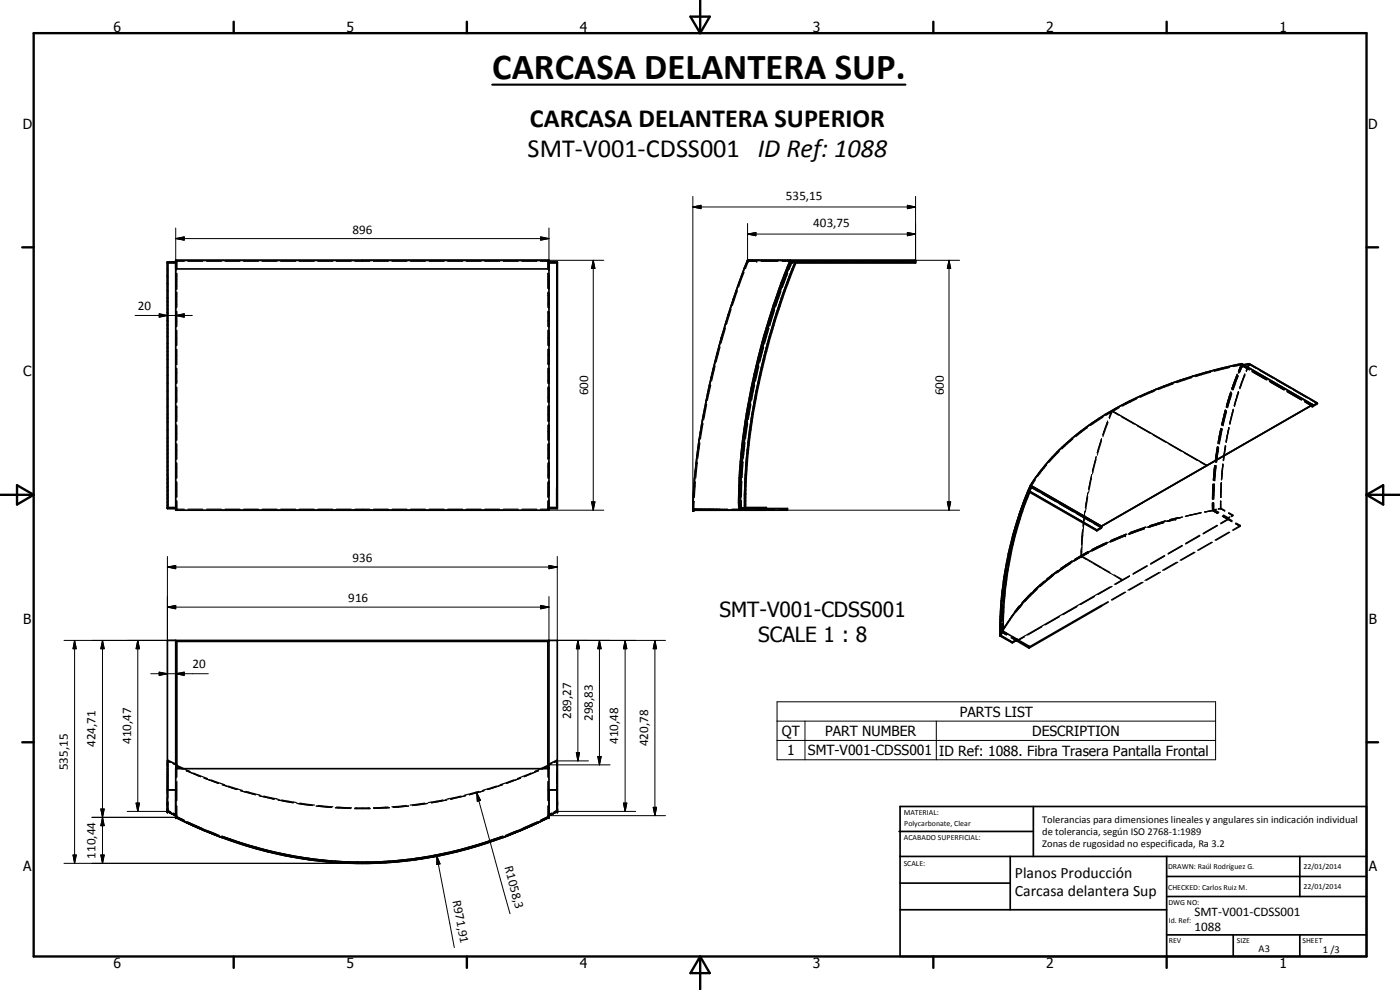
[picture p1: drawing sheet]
<svg xmlns="http://www.w3.org/2000/svg" width="420mm" height="297mm" viewBox="0 0 420 297" stroke-linecap="round" stroke-linejoin="round" font-family="sans-serif">
<g fill="none" stroke="#000" stroke-width=".35">
<path d="M50.2 78.6l.1 .1M50.3 78.8v.1M52.7 78.7l.2-.1v2.4M52.7 78.8v2.4M52.7 78.7h.1M53 78.6h.1M55.3 78.4h-2.2v2.5M56.4 78.4h4.5M62 78.4h4.5M67.6 78.4h4.4M73.1 78.4h4.4M78.7 78.4h4.4"/>
<path d="M84.2 78.4h4.5M89.8 78.4h4.5M95.4 78.4h4.5M101 78.4h4.4M106.5 78.4h4.5M112.1 78.4h4.4M117.7 78.4h4.4M123.2 78.4h4.5M128.8 78.4h4.5M134.4 78.4h4.4M139.9 78.4h4.5M145.5 78.4h4.4"/>
<path d="M151.1 78.4h4.4M156.6 78.4h4.5M162.2 78.4h2.2v2.5M164.4 78.6h.1M164.6 78.7v2.3M164.6 78.7h.1M164.7 78.8v2.4M167.2 78.8v.1M167.2 78.6v.1M227.1 78.4h-2.5l-.9 2.2M228.4 78.4h5.1M234.7 78.4h4.6"/>
<path d="M237.3 78.4l-.9 2.2M237.4 78.6h.2M237.6 78.7h.1M237.7 78.7h.1M237.7 78.7l-.9 2.2M237.7 78.9h.3M237.8 78.7v.1M238.3 78.9h.3M240.4 78.4h4.3M245.8 78.4h4.2M251.1 78.4h4.2M256.4 78.4h4.2"/>
<path d="M261.7 78.4h4.3M267 78.4h4.3M272.4 78.4h2.1v.3M274.5 78.8v.1M52.7 82.3v4.5M52.7 87.9v4.6M52.7 93.6v4.5M52.7 99.2v4.6M52.9 82.1v4.6M52.9 87.8v4.5M52.9 93.5v4.5M52.9 99.2v4.5"/>
<path d="M53.1 82v4.5M53.1 87.7v4.5M53.1 93.4v4.6M53.1 99.1v4.5M164.4 82v4.5M164.4 87.7v4.5M164.4 93.4v4.6M164.4 99.1v4.5M164.6 82.1v4.6M164.6 87.8v4.5M164.6 93.5v4.5M164.6 99.2v4.5"/>
<path d="M164.7 82.3v4.5M164.7 87.9v4.6M164.7 93.6v4.5M164.7 99.2v4.6M217.7 98.4l-1.3 4.6M219.4 92.8l-1.4 4.5M221.3 87.2l-1.5 4.5M223.3 81.7l-1.6 4.4M230.2 98.3l-1.3 4.6M230.8 98.6l-1.3 4.4M232 92.8l-1.4 4.4M232.5 93l-1.4 4.4"/>
<path d="M233.9 87.2l-1.5 4.4M234.4 87.4l-1.5 4.4M235.9 81.7l-1.6 4.4M236.4 82l-1.6 4.3M52.7 104.9v4.5M52.7 110.5v4.5M52.7 116.2v4.4M52.9 104.8v4.6M52.9 110.5v4.6M52.9 116.2v4.6M53.1 104.8v4.5M53.1 110.5v4.5"/>
<path d="M53.1 116.2v4.5M164.4 104.8v4.5M164.4 110.5v4.5M164.4 116.2v4.5M164.6 104.8v4.6M164.6 110.5v4.6M164.6 116.2v4.6M164.7 104.9v4.5M164.7 110.5v4.5M164.7 116.2v4.4M213.3 115.5l-1 4.6M214.6 109.8l-1 4.5"/>
<path d="M216.1 104.1l-1.2 4.5M225.9 115.4l-.9 4.7M226.5 115.5l-.9 4.6M227.2 109.7l-1.1 4.6M227.7 109.8l-1 4.5M228.6 104l-1.1 4.6M229.2 104.1l-1.2 4.6M341.2 119.7l-4.2 2.1M346.5 117.3l-4.3 1.9M352.1 115.2l-4.5 1.7M357.7 113.3l-4.5 1.5M363.3 111.7l-4.5 1.3"/>
<path d="M369.1 110.2l-4.7 1.2M369.3 117.9l-.8 2.5M369.4 117.6l-1.4 4.6M369.4 118l-1.3 4.3M369.6 117.9l-1.3 4.3M369.7 118.1l-1.3 4.2M370.2 115.1l-.5 1.4M371.2 112.6l-.6 1.6M371.3 112.3l-1.7 4.5M371.3 112.8l-1.5 4.2M371.5 112.6l-1.5 4.2M371.6 112.9l-1.6 4.1"/>
<path d="M371.7 117.5l-1.3 4.3M371.8 117.7l-1.3 4.3M372.5 109.5l2.1 1.2M372.5 109.5l-.9 2M372.5 109.5l-2.3 .5M372.6 109.1l-.8 2.2M372.6 109.7l2.4 1.3M372.6 109.7l-.8 2M372.7 109.6l-.1 .1M372.8 109.6l-.8 2.2M372.8 109.6l-.9 2M372.8 109.6l2.1 1.2"/>
<path d="M372.8 109.6h.1M372.9 109.6h-.1M372.9 109.8h.1M372.9 109.7l.1 .1M373.2 109.5h-.1M373.6 109.7l-.7 .2M373.6 112.2l-1.5 4.2M373.7 112.5l-1.6 4.2M374.9 109.3v.1M374.9 109.4v.1M374.9 109.5l-.6 .1M374.9 109.5l-.9 2"/>
<path d="M375.7 111.3l4.2 2.4M375.7 111.5l4.2 2.4M376 111.4l4.1 2.4-4.1-2.4M376.1 111.7l4.1 2.3M377 110.5l-2.1-1.2v-.2l-.9 2.1M378 111.1l4 2.4M380.9 114.3l4.2 2.5M381 114.5l4.2 2.4M381.2 114.4l4.3 2.5M381.3 114.7l4.1 2.4M383.1 114.1l4.1 2.3M386.2 117.4l4.2 2.4"/>
<path d="M386.2 117.5l4.2 2.4M386.4 117.4l4.4 2.5M386.5 117.6l4.1 2.5M388.2 117l4 2.4M393.3 119.9l2 1.3M52.7 121.8v4.5M52.7 127.4v4.6M52.7 133.1v4.5M52.7 138.7v4.6M52.9 121.9v4.5M52.9 127.6v4.5M52.9 133.3v4.5"/>
<path d="M52.9 138.9v4.6M53.1 121.8v4.6M53.1 127.6v4.5M53.1 133.2v4.6M53.1 138.9v4.6M164.4 121.8v4.6M164.4 127.6v4.5M164.4 133.2v4.6M164.4 138.9v4.6M164.6 121.9v4.5M164.6 127.6v4.5M164.6 133.3v4.5"/>
<path d="M164.6 138.9v4.6M164.7 121.8v4.5M164.7 127.4v4.6M164.7 133.1v4.5M164.7 138.7v4.6M209.3 138.7l-.5 4.7M210 132.9l-.6 4.6M211 127l-.8 4.7M212.1 121.3l-.9 4.6M222.4 138.7l-.3 4.7M223 132.8l-.5 4.7M223 138.6l-.3 4.6"/>
<path d="M223.6 132.8l-.5 4.6M223.8 127h.1M223.8 127l-.6 4.7M224.4 127l-.7 4.6M224.8 121.2l-.8 4.7M225.4 121.2l-.8 4.7M314.1 139.5l-2.7 3.5M317.9 135.4l-3 3.3M322 131.7l-3.3 3M326.4 128.3l-3.5 2.7M331 125.2l-3.7 2.5M333.7 123.2l28.5 16.5-.1-.1"/>
<path d="M335.9 122.3l-4 2.3M336.9 121.8h.1M364.2 138.6l-4.2 2.4M364.5 139.7l-.1 1.2M364.6 139.7l-.3 2.7M364.7 139.7l-.4 4.5M364.9 139.7l-.5 4.4M364.9 139.8l-.3 4.5M365.3 134.2l-.6 4.4M365.4 134l-.7 4.5M365.5 134.2l-.7 4.5M365.7 134.2l-.7 4.4"/>
<path d="M365.7 132.1l-.1 .8M365.7 134.3l-.6 4.4M366.4 128.7l-.5 2.2M366.4 128.5l-.9 4.6M366.6 128.8l-.9 4.3M366.7 128.7l-.9 4.4M366.8 128.8l-.8 4.4M367 139.2l-.4 4.5M367.1 139.3l-.4 4.4M367.7 123.2l-1.1 4.4M367.7 123l-1 4.4M367.7 133.7l-.6 4.4"/>
<path d="M367.8 123.4l-1 4.3M367.9 133.8l-.7 4.4M368 123.2l-1 4.4M368.1 123.4l-1 4.4M368.2 121.4l-.1 .5M368.8 128.3l-.9 4.3M368.9 128.4l-.9 4.3M369.4 135.6l-4.2 2.4M370.1 122.8l-1 4.4M370.2 123l-1.1 4.3M374.7 132.5l-4.2 2.4M379.9 129.5l-4.2 2.4"/>
<path d="M385.2 126.4l-4.3 2.5M390.4 123.4l-4.2 2.5M391.5 120.4l2.1 1.2M391.5 120.5l2.1 1.3M391.7 120.4l2.2 1.4h-.3M391.7 120.6l2.1 1.2M393.6 121.6v.2M393.6 121.6l-2.1 1.3M393.8 121.8v.1M393.8 121.7h.1M393.8 121.8h.1M393.9 121.9v.1"/>
<path d="M50.2 152.3v.1M50.2 152.5v.1M52.7 144.4v4.5M52.7 150v2.4M52.7 152.5v.3M52.7 152.9v.2M52.9 150.3v2.3h-.2M52.9 144.7v4.5M53 152.6h.1M53.1 144.6v4.6M53.1 150.3v2.5h2.2M56.4 152.8h4.5"/>
<path d="M62 152.8h4.5M67.6 152.8h4.4M73.1 152.8h4.4M78.7 152.8h4.4M84.2 152.8h4.5M89.8 152.8h4.5M95.4 152.8h4.5M101 152.8h4.4M106.5 152.8h4.5M112.1 152.8h4.4M117.7 152.8h4.4M123.2 152.8h4.5"/>
<path d="M128.8 152.8h4.5M134.4 152.8h4.4M139.9 152.8h4.5M145.5 152.8h4.4M151.1 152.8h4.4M156.6 152.8h4.5M164.4 150.3v2.5h-2.2M164.4 144.6v4.6M164.4 152.6h.1M164.6 150.3l.1 2.3M164.6 144.7v4.5M164.7 144.4v4.5"/>
<path d="M164.7 150v2.4M164.7 152.5v.3M164.7 152.9v.2M167.2 152.3v.1M167.2 152.5v.1M207.9 152.8v.1M207.9 153v.1M208.3 150.4l-.1 2.4M208.7 144.6l-.3 4.6M216.1 152.8h2.3M219.6 152.8h5.6M221.9 150.4v2.4"/>
<path d="M222 144.5l-.1 4.7M222.2 152.6h.1M222.5 150.2v2.4M222.6 152.5l-.2 .1M222.7 144.4l-.2 4.7M222.7 143.2v.1M222.9 152.3l-.3 .1M223.2 152.3h.3M226.8 152.8h5.7M233.8 152.8h2.5M304.7 159.7l-1.1 4.4M304.7 159.5l-1.1 4.4"/>
<path d="M304.8 159.6l-1 4.4M305 157.5l-1.3 4.7M306 154.1l-.7 2.3M306.3 154.1l-1.3 4.3M306.3 154.4l-1.3 4.3M306.4 154.3l-1.3 4.2M308.1 149.1l-1.5 4.2M308.2 148.9l-1.5 4.2M308.3 149l-1.5 4.2M308.7 147.2v.2M308.7 147.4v.1M308.7 147.4h.1"/>
<path d="M308.8 147.5h.1M308.9 147.5v.1M309.1 147.1l-.2 .4M309.2 147.2l-.2 .5M309.4 146h.1M309.4 146l-.8 2.1M309.4 146l.3 .2M309.5 145.8l-.9 2M309.5 145.8l2.1 1.2M309.6 146.3l-.2 .4M309.6 146h.1M309.6 146.3h.1"/>
<path d="M309.6 146.3l2.1 1.3M309.6 146.2h.1M309.6 146l2.1 1.2M309.6 146l-.8 2M309.7 146.2l-.1 .1M309.7 146.2l-.3 .5M309.7 146.2h.1M310.7 143.9l-1.2 1.9M312.7 147.6l4.2 2.4M312.7 148.1l4.2 2.4M312.7 147.7l4.2 2.5M317.9 151.1l4.2 2.4"/>
<path d="M318 150.6l4.1 2.4M318 150.8l4.2 2.4M323.1 154.1l4.2 2.4M323.2 153.7l4.2 2.4M323.2 153.8l4.2 2.4M325.3 157l-.7 9.8 6 3.5M328.3 157.1l2.1 1.2M328.5 156.7l2.1 1.2 2.1-1.2M328.5 156.8l2 1.2M330.4 158.3l.2 .1M330.4 158.1v.1M330.4 158.3v.1"/>
<path d="M330.4 158.5h.1M330.4 158.1h.1M330.4 158.1l.1 .1M330.5 158.2h.1M337.9 153.7l-4.2 2.4M339.1 159.8l4.8-1.6zM342.2 158.9l-3 1.1M343 158.6l-4.5 1.7M343.2 150.7l-4.2 2.4M343.3 158.7l-4.4 1.6 .7-.3M343.4 158.5l-.3 .1M343.5 158.6l-2.1 .8"/>
<path d="M343.6 158.4l-4.8 1.7M344.7 158.2l4.6-1.4zM345 157.7l4.8-1.4zM345.1 157.9l-.9 .3M348.4 147.6l-4.2 2.4M348.8 156.8l-2.4 .7M348.8 156.8l-4.3 1.3M349.1 156.7l-4.5 1.3M349.2 156.7l-.4 .1M350.2 156.4l-.3 .1M350.5 156.5l2.3-.7zM352.8 155.7l-2.6 .6"/>
<path d="M352.8 155.7l-2.4 .6M352.9 155.7l-2.7 .7M353.5 155.3l-2.4 .7M353.7 144.6l-4.2 2.4M354.5 155.2l-1.7 .5M354.7 155.2l-1.9 .5M355 155.1l-.9 .3M356.9 154.7l-.8 .2M358.3 154.3l-2.6 .6M358.9 141.6l-4.2 2.4M359.7 154.1l-2.8 .5M359.7 154.1l-1.4 .2"/>
<path d="M360.4 153.9l-.7 .2M360.4 153.8l-4.5 1.1M360.5 153.8l-.8 .3M362.5 153.5l-.9 .1M362.5 153.5l-.9 .2M363.8 153.2l1.6 .8M363.8 150.9v2.3M363.8 153.2l-2.2 .4M363.9 150.9v2.3M363.9 153.2l-1.4 .3M363.9 153.2l1.6 .9M364 153.1l1.5 .9"/>
<path d="M364 145.3l-.2 4.5M364 150.9v2.2M364.1 153.1h-.1M364.1 145.3l-.2 4.5M364.1 153h.2M364.2 145.3l-.2 4.5M364.2 143.8v.3M364.2 150.8v2.2M364.2 153l1.5 .8M364.2 153v.1M364.3 150.9l.1 2.2M364.3 142.3l-.2 1.9"/>
<path d="M364.3 153.1h.1M364.4 145.2l-.2 4.4M364.4 152.9v.1M364.4 153.1h.1M364.4 152.9l1.4 .8M364.5 145.4l-.2 4.4M364.9 152.9l-.7 .1M365.1 152.8l-.7 .1M365.4 157.7l-4.2 2.4M366.3 150.4v2.2M366.3 152.6l-.7 .1M366.3 152.6l1.3 .7"/>
<path d="M366.4 152.5l-.7 .2M366.4 152.5l-.1-.1 1.3 .7M366.4 150.3v2.2M366.4 146.9l-.1 2.4M366.5 146.8l-.1 2.4M366.5 144.8l-.1 2.1M366.6 144.8l-.1 2M366.8 154.9l2.8 1.6M366.9 154.8l2.7 1.5M367 155l1.6 .9M367.1 154.7l2.7 1.5M367.2 154.5l1.4 .8"/>
<path d="M368.6 155.9l1.2 .6M368.6 155.3v.1M368.6 155.5v.2M368.6 155.7v.2M368.6 155.9l-2.1 1.2M368.8 153.8l1.2 .7M368.8 154l1.2 .7M368.8 159.6l-4.2 2.5M369.1 159.7l-4.2 2.4M369.1 155.1l-.5 .2M369.1 155.3l-.5 .2M370 154.5l-.5 .3"/>
<path d="M370 154.7l-.5 .3M370 154.5v.2M370.8 157.1l1.2 .7M370.8 157l1.2 .7 .2-.1M371 157.2l1.2 .7M371 156.9l1.2 .7M372 157.8l-2.1 1.2M372 157.8h.1M372.2 157.9l-2.1 1.2M372.2 157.6v.1M372.2 157.8v.1M301.3 175.2l-.4 4.8"/>
<path d="M301.5 176l-.4 4.5M301.5 176.1l-.4 4.5M301.7 174.6v.3M301.7 176l-.4 4.5M302.2 169.3l-.7 4.7M302.3 170.4l-.6 4.6M302.3 170.6l-.4 2.6M302.5 170.5l-.7 4.4M302.6 168.9l-.1 .6M303.3 165l-.5 2.5M303.3 165.1l-.8 4.2M303.4 163.4l-.9 4.7"/>
<path d="M303.6 165.1l-.9 4.3M308.6 179.1l-3 3.3M309.1 178.8l-1.5 1.6 .4-.5M309.4 178l-2.8 3 .9-1M311 176.7l-3.6 3.6M311.2 176.8l-2.1 2.1M312.6 175.3l-3.1 2.8M313.2 174.5l-2.4 2.2M313.3 174.5l-3.1 2.7M313.3 174.5h-.1M315.9 172.6l-4 3.2M316.1 172.6l-3.9 3.3 2.7-2.2"/>
<path d="M316.9 171.7l-3.4 2.8M317.1 171.5l.3-.3-3.3 2.6 1.7-1.4M317.1 171.9l4.2-2.9zM318.3 170.6l1.6-1.1zM319.9 169.5l1.8-1.2zM320.5 169.3l-2.6 1.8M321.6 168.7l-4.7 3.1M322.4 168.3l3.7-2.1zM323.4 167.5l-.9 .6M324.4 166.9l2.1-1.2-4.3 2.5M324.4 166.7l-1.8 1.1M324.4 166.7l2.2-1.2z"/>
<path d="M326.7 165.9l-.6 .3M328.5 179l-4.3 2.4M329.3 164.1l-1.6 .8M329.3 164.1l2.9-1.4zM330.6 177.5l-25.1 14.5M330.9 163.7l1.3-.6-4.4 2.2 1.5-.8M331.9 163.1l-4.3 2.1M332 163l-4.4 2.1M332.7 162.7l-2.1 1M333.3 162.2l4.7-1.9zM333.7 175.9l-4.2 2.5M334.3 162.2l3.5-1.5z"/>
<path d="M334.3 162.2l-1 .4M337.4 160.7l-4.4 1.9M337.5 177.7l-4 2.3M337.6 160.6l-4.4 1.9M337.6 160.6h.1M337.9 177.7l-4.2 2.4M338.1 160.4l-4.4 1.8M339 172.9l-4.2 2.4M342.6 174.8l-4.1 2.3M343.1 174.7l-4.2 2.4M344.3 169.8l-4.2 2.5M347.8 171.7l-4.2 2.5"/>
<path d="M348.3 171.7l-4.2 2.4M349.6 166.8l-4.3 2.4M353.1 168.7l-4.2 2.4M353.5 168.7l-4.2 2.4M354.9 163.7l-4.3 2.5M358.3 165.7l-4.2 2.4M358.6 165.7l-4.1 2.4M360.1 160.7l-4.2 2.5M363.6 162.7l-4.2 2.4M363.8 162.7l-4.1 2.4M52.7 192.2v.1M52.7 192.4h.1"/>
<path d="M164.7 192.2v.1M164.7 192.4h.1M300.1 190.5v.1M300.4 190.3l-.3 .4M300.6 189.7l1.4 .8M300.6 187.2v2.5M300.8 181.2l-.2 4.9M300.8 187.2v2.3M300.8 189.5h.1M300.8 189.5l1.5 .8M300.8 189.5l-.2 .4M300.9 189.4l1.5 .9"/>
<path d="M300.9 187.2v2.2M300.9 189.3v.1M300.9 189.4l1.5 .8M301 189.6h.1M301 181.6l-.1 4.5M301 181.7l-.1 4.5M301 187.2v2.4M301 189.5h.1M301.1 189l-.1 .1M301.1 189.4l-.1 .2M301.2 181.6l-.2 4.5M301.5 188l-.9 1.7"/>
<path d="M301.7 187.7l-.2 .3M302.2 187l-.7 1M303.5 191.3l1.5 .9M303.7 191.2l1.5 .8M303.8 191l1.4 .8M303.9 191.2l2.7 1.5M304.9 183.3l-1.8 2.4M304.9 183.3l-2.6 3.5M305.9 181.8l-1.3 1.6zM306.6 181.3l-1.7 2M306.8 181.4l-1.7 1.9M307.3 191.1l-2.1 1.2"/>
<path d="M307.8 193.4l1.2 .7M312.6 188.1l-4.2 2.4M317.9 185l-4.3 2.5M323.2 182l-4.3 2.4M332.6 180.5l-2 1.2M332.6 180.7l-2 1.2M50.2 237v1.1M50.2 239.3v1.2M50.3 228.3l.8 .4M50.4 237v2.4M51.9 229.1l.8 .4M52.7 229.3v.6"/>
<path d="M52.7 230.3v.3M52.7 229.5h.1M52.7 229.8l2.2 1M52.8 229.4l-.1 .1M52.9 229.2v.1M52.9 230.6v2.8M52.9 234.8v5.5M53.1 230.6v2.6M53.1 234.4v5.8M55.1 230.6l2 .9M55.9 231.3l4.3 1.7M58.1 231.9l4.2 1.7"/>
<path d="M61.2 233.5l4.4 1.6M63.3 234l4.2 1.5M66.7 235.5l4.4 1.4M68.5 235.8l4.2 1.4M72.2 237.2l4.5 1.3M73.8 237.4l4.3 1.2M77.8 238.8l4.5 1M79.2 238.8l4.3 1M138.4 238.8l-4.3 1M139.7 238.8l-4.5 1M143.7 237.4l-4.3 1.2M145.3 237.2l-4.5 1.3"/>
<path d="M149 235.8l-4.2 1.4M150.8 235.5l-4.4 1.4M154.3 234l-4.2 1.5M156.2 233.5l-4.3 1.6M159.4 231.9l-4.1 1.7M161.6 231.3l-4.3 1.7M162.4 230.6l-2 .9M164.4 230.6v2.6M164.4 234.4v5.8M164.6 230.6v2.8M164.6 234.8v5.5M164.6 229.5h.1"/>
<path d="M164.6 229.2l.1 .1M164.7 229.4v.1M164.7 229.3v.6M164.7 230.3v.3M164.7 229.8l-2.1 1M165.6 229.1l-.9 .4M167.1 228.1v2M167.1 231.1v4.1M167.1 236.1v4.1M167.2 228.3l-.8 .4M167.2 237v1.1M167.2 239.3v1.2"/>
<path d="M50.2 241.7v.3M50.2 242.3v.3M50.3 243.4l-.1 .1M50.4 240.7v2.5M50.4 243.2l.8 .4M50.4 243.2h.1M52 244l.7 .4M52.1 244l.8 .5M52.7 244.4h.1M52.8 244.6l.1 .1M52.9 244.4h.1M52.9 241.7v2.8"/>
<path d="M52.9 244.4v.2M53 244.7h.1M53.1 241.8v3.2l2 1M54.5 245.7l.9 .5M56.2 246.5l4.2 2M56.5 246.7l4.7 2.1M61.5 248.9l4.3 1.7M62.4 249.3l2.4 .9M65.6 250.9l2 .7M66.9 251l4.3 1.6M68.7 252l4.1 1.4M72.3 252.9l4.4 1.4"/>
<path d="M73.9 253.7l4.3 1.2M77.9 254.6l4.5 1.1M79.2 255.2l4.4 1.1M83.5 240l4.5 .9M83.5 255.9l4.5 .9M84.5 240l4.4 .8M84.6 256.5l4.4 .8M89.1 241l4.7 .7M89.2 257l4.6 .7M90 241l4.4 .6M90.1 257.5l4.3 .6M94.9 257.9l4.6 .4"/>
<path d="M94.9 241.9l4.6 .4M95.5 241.7l4.4 .4M95.5 258.3l4.4 .4M100.7 258.4l4.6 .3M100.7 242.4l4.6 .2M101 242.1l4.4 .3M101 258.7l4.4 .3M106.5 258.7h4.6M106.5 242.6h4.6M106.5 242.4h4.4M106.5 259h4.4M116.5 242.1l-4.4 .3"/>
<path d="M116.5 258.7l-4.5 .3M116.9 258.4l-4.7 .3M116.9 242.4l-4.7 .2M122 241.7l-4.4 .4M122 258.3l-4.4 .4M122.6 257.9l-4.6 .4M122.6 241.9l-4.6 .4M127.5 257.5l-4.4 .6M127.5 241l-4.4 .6M128.3 257l-4.5 .7M128.3 241l-4.5 .7M132.9 256.5l-4.3 .8"/>
<path d="M133 240l-4.4 .8M134 255.9l-4.5 .9M134.1 240l-4.6 .9M138.2 255.2l-4.3 1.1M139.6 254.6l-4.4 1.1M143.6 253.7l-4.3 1.2M145.2 252.9l-4.5 1.4M148.8 252l-4.2 1.4M150.7 251l-4.4 1.6M151.9 250.9l-2 .7M152.9 250.2l-1.2 .4M155.1 249.3l-.9 .3"/>
<path d="M156 248.9l-3.3 1.3M161 246.7l-4.7 2.1M161.3 246.5l-4.2 2M164.4 241.8v3.2M164.4 245l-2.1 1M164.4 245l-2.3 1.2M164.4 244.7h.1M164.6 241.7v2.8M164.6 244.4l.1 .2M164.7 244.6v.1M165.4 244l-.8 .5M165.6 244l-1 .4"/>
<path d="M167.1 243.2l-.8 .4M167.1 243.1h.1M167.1 243.2h.1M167.1 241.2v2M167.2 243.4v.1M167.2 241.7v.3M167.2 242.3v.3"/>
</g>
<g fill="none" stroke="#000" stroke-width=".51">
<path d="M50.2 78.9h2.5M50.4 78.9v73.4M52.7 78.1h112v75h-112zM52.7 78.6h-2.5v74h2.5M164.7 78.9h2.5M164.7 78.6h2.5v74h-2.5M167.1 78.9v73.4M237.1 78.1a205.8 205.8 0 0 0-15.4 70.1l.1 4.9M238.7 78.6l-.1 .3h36.2v-.8h-50.4a245.2 245.2 0 0 0-16.3 70.1l-.2 4.6M238.7 78.6v.3M238.7 78.6a196.3 196.3 0 0 0-15.2 74M238.8 78.9a208.6 208.6 0 0 0-11.5 38.4l-1.5 8-1.4 11.9-.5 6.2-.1 8.9"/>
<path d="M274.8 78.6h-37.4a203.9 203.9 0 0 0-15.2 69.3v4.7h14.1v.5h-28.4v-.3M52.7 80.7h112M372.7 109.6h.1M372.9 109.8h.1M373.2 109.5l1.7-.4 20.4 11.8M393.8 121.3l.1 .1M393.9 121.4l-63.3 36.5M393.9 121.4l-21.3-12.3a126.8 126.8 0 0 0-44.7 17.8 65.5 65.5 0 0 0-18.6 18.7M393.9 121.4l-31.7 18.3M395.3 120.9v.3l-1.4 .8M395.3 120.9l-1.4 .9v-.4M50.2 152.3h2.5"/>
<path d="M164.7 152.3h2.5M207.9 152.8h8.2M223.5 152.3h6.5v.8M306.4 153l-.4 1.1M306.4 153a114.9 114.9 0 0 0-6 28.8l-.3 9 3.7 2M308.7 147.2l.7-1.2 21.2 12.2M308.7 147.2v.3l20.5 11.8M308.7 147.2l20.5 11.8M308.7 147.2l-2.3 5.8M308.9 147.6l-1.9 4.5a111.1 111.1 0 0 0-6.4 29.6l-.2 8.8M309 147.7a108.2 108.2 0 0 0-7.9 41.7M309.3 145.6l21.3 12.3"/>
<path d="M309.3 145.6l-2.9 7.4M329.2 159v.3M330.6 157.9v.3M330.6 158.4l-1.4 .9M330.6 158.2l-1.4 .8M330.7 157.8l-.1 .1M330.6 163.7l-6 3.1-4.9 3-3.5 2.6a59 59 0 0 0-15.1 16.6M52.7 192.2v37.1l-2.3-1.2M52.7 192.4h112M53.1 192.4v38.2M164.4 192.4v38.2M164.7 192.2v37.1l2.4-1.2 .1 .2"/>
<path d="M300.4 190.5l.6-1.1 4.2 2.4M300.4 190.5h-.3l3.7 2.2M303.8 192.8l1.4-.8 3.6 2.1M303.8 192.7v.1M305 192.2l.2 .1M305.2 191.8l3.8 2.2M305.2 192.3l3.6 2.1M305.2 191.8l-1.4 .9M305.2 191.8v.5M308.8 194.1v.3M309 194l-.2 .1M330.6 181.7l-21.6 12.3"/>
<path d="M330.6 181.9l-21.8 12.5M50.2 237h2.5M50.4 228.1v8.9M50.4 228.1l-.2 .2M52.7 229.2l.2 1.4M52.9 229.5h.2M53.1 229.7l2 .9M164.4 229.7l-2 .9M164.4 229.5h.2M164.7 237h2.5M164.7 229.2l-.1 1.4M167.2 228.3h.1"/>
<path d="M50.2 243.5v-51.3h117v51.3M50.2 243.5l2.5 1.2zM54.4 246l5.2 2.4M54.4 246l1.8 .9M56.1 246.8l3.4 1.6M59.5 248.4a131.6 131.6 0 0 0 26 8.3M59.5 248.4l1.8 .8M61.2 249.2l1.8 .7M63 249.9a122.6 122.6 0 0 0 35.1 8.6M69.1 251.8l-2.5-.8 5.1 1.7M71.7 252.7l7.7 2.3 8 1.8M71.7 252.7l7.9 2.3"/>
<path d="M82.1 255.6a115.5 115.5 0 0 0 30.7 3.1M90 257.2l10.7 1.2M99.4 258.7l8 .3M114.1 258.6l-1.3 .1M116.7 258.4l-1.3 .1M127.5 257.2l-10.7 1.2M135.5 255.6a114.6 114.6 0 0 1-21.4 3M138.1 255l-8.1 1.8M140.5 254.3l10.4-3.3-5.1 1.7-7.8 2.3M144.3 253.5a117.4 117.4 0 0 1-57 3.5M146 253a118.2 118.2 0 0 1-35.9 6M151.2 251.2l-1.7 .6"/>
<path d="M156.2 249.2l-3.4 1.4M157.9 248.4l-1.7 .8M159.7 247.6l-3.5 1.6M161.4 246.9l-10.4 4.3-5.1 1.8M163.1 246l-1.7 .9M164.7 245.2v-14.6h-112v14.6l1.7 .8M164.7 244.7l2.5-1.2zM164.7 245.2l-5 2.4M164.7 245.2l-3.3 1.7M269.8 249.5h40.3M270.1 242h140v45h-140zM270.1 257h140"/>
<path d="M303.2 257v16M310.1 242v15M350.1 257v30M390.1 257v12M270.1 265h33.1M270.1 273h80M350.1 269h60M350.1 263h60M350.1 280.5h60M370.1 280.5v6.5M390.1 280.5v6.5"/>
</g>
<g fill="#000">
<circle cx="52.7" cy="78.9" r=".18"/>
<circle cx="52.9" cy="78.7" r=".18"/>
<circle cx="164.7" cy="78.9" r=".18"/>
<circle cx="224.4" cy="78.1" r=".25"/>
<circle cx="224.6" cy="78.4" r=".18"/>
<circle cx="227.1" cy="78.4" r=".18"/>
<circle cx="237.8" cy="78.7" r=".18"/>
<circle cx="53.1" cy="86.5" r=".18"/>
<circle cx="231.1" cy="97.4" r=".18"/>
<circle cx="232" cy="92.8" r=".18"/>
<circle cx="371.8" cy="111.7" r=".18"/>
<circle cx="372.8" cy="109.6" r=".18"/>
<circle cx="372.9" cy="109.8" r=".18"/>
<circle cx="372.9" cy="109.9" r=".18"/>
<circle cx="374.9" cy="109.3" r=".18"/>
<circle cx="52.9" cy="121.9" r=".18"/>
<circle cx="164.6" cy="121.9" r=".18"/>
<circle cx="393.8" cy="121.8" r=".18"/>
<circle cx="393.9" cy="121.8" r=".25"/>
<circle cx="52.7" cy="152.3" r=".18"/>
<circle cx="52.7" cy="152.6" r=".18"/>
<circle cx="164.7" cy="152.6" r=".18"/>
<circle cx="164.7" cy="152.3" r=".18"/>
<circle cx="207.9" cy="152.8" r=".25"/>
<circle cx="207.9" cy="153.1" r=".25"/>
<circle cx="208.2" cy="153.1" r=".25"/>
<circle cx="208.2" cy="153.1" r=".18"/>
<circle cx="222.5" cy="150.2" r=".18"/>
<circle cx="222.5" cy="152.6" r=".18"/>
<circle cx="222.6" cy="152.6" r=".18"/>
<circle cx="223.5" cy="152.3" r=".25"/>
<circle cx="308.7" cy="147.4" r=".18"/>
<circle cx="308.9" cy="147.5" r=".18"/>
<circle cx="309.4" cy="146" r=".25"/>
<circle cx="309.7" cy="146.2" r=".18"/>
<circle cx="330.4" cy="158.3" r=".18"/>
<circle cx="366.3" cy="152.4" r=".18"/>
<circle cx="366.6" cy="143.7" r=".18"/>
<circle cx="372" cy="157.7" r=".18"/>
<circle cx="312.6" cy="175.3" r=".18"/>
<circle cx="337.8" cy="160.7" r=".18"/>
<circle cx="300.1" cy="190.5" r=".25"/>
<circle cx="50.2" cy="239.3" r=".18"/>
<circle cx="52.7" cy="229.5" r=".18"/>
<circle cx="52.9" cy="229.5" r=".18"/>
<circle cx="164.7" cy="229.5" r=".18"/>
<circle cx="167.2" cy="239.3" r=".18"/>
<circle cx="50.2" cy="243.5" r=".25"/>
<circle cx="50.4" cy="243.2" r=".18"/>
<circle cx="50.4" cy="243.1" r=".18"/>
<circle cx="52.7" cy="245.2" r=".25"/>
<circle cx="52.7" cy="244.7" r=".25"/>
<circle cx="52.9" cy="244.5" r=".18"/>
<circle cx="53.1" cy="245" r=".18"/>
<circle cx="164.4" cy="245" r=".18"/>
<circle cx="164.6" cy="244.5" r=".18"/>
<circle cx="164.7" cy="244.7" r=".25"/>
<circle cx="164.7" cy="245.2" r=".25"/>
<circle cx="167.1" cy="243.2" r=".18"/>
<circle cx="167.2" cy="243.5" r=".25"/>
</g>
<g fill="none" stroke="#000" stroke-width=".3">
<path d="M207.9 58.9v93.9M274.8 58.9v19.2h13.2M50.2 78.6v19.2M52.7 71.6l2.6-.5v1zM52.7 68.4v9.7M52.7 78.6v19.2M52.7 71.6h112M108.7 78.1h72.5M162.3 71.1l2.4 .5-2.4 .5zM164.7 68.4v9.7M178 78.1l.6 2.5h-1.1zM178 78.1v75"/>
<path d="M207.9 62.1l2.5-.5v1zM207.9 62.1h66.9M224.4 70.2l2.5-.4v.9zM224.4 70.2h50.4M224.4 67.1v11M272.3 69.8l2.5 .4-2.5 .5zM272.3 61.6l2.5 .5-2.5 .5zM284.8 78.1l.5 2.5h-1zM284.8 78.1v75M40.5 94.7h17.2M47.8 94.1l2.4 .6-2.4 .5zM52.7 94.7l2.6-.6v1.1z"/>
<path d="M328.2 140l-.3 1.4M328.6 138.6l-.4 1.4M328.9 137.2l-1 4.1M329 137.7l-1.1 4.5M329 136.9l-.1 .4M329.3 135.9l1.3-4.3-1.3 4.3M330.6 132.2l-1.3 4.4M332.2 126.9l-1.2 3.7M332.2 126.9l-1.3 3.7M332.4 126.3l-.2 .6M332.6 126.7l-1.6 4.4M333.7 123.2l-.8 2.1"/>
<path d="M335.7 124.6l-1.9-1.1-.9 2.1M336.6 125.1l3.8 2.2M341.4 127.8l3.7 2.2M346.1 130.6l3.7 2.1M350.8 133.3l3.7 2.1M355.5 136l3.7 2.1M360.2 138.7l1.9 1M164.7 153.1h16.5M177.5 150.6h1.1l-.6 2.5zM230 153.1h58M284.3 150.6h1l-.5 2.5zM324.9 158.9l-.3 4.7"/>
<path d="M324.9 159l-.1 .6M325.2 156.6l-.2 1.2M325.6 154.7l-.3 2.3M325.6 153.3l-.6 4.6M325.6 153.5l-.3 1.8M326.5 149l-.8 4.6M326.5 147.8l-.8 4.6M326.5 148l-.6 3.1M327.6 142.7l-.9 4M327.6 143.3l-.9 4.6M327.6 142.4l-.9 4.5M327.9 141.4h.1"/>
<path d="M352.8 155.7h.1M352.8 155.8h.1M353 155.6l-.2 .1M353.5 155.3l-.3 .1M365.2 157.6l-4.2 2.4M365.2 157.8l-4.2 2.4M368.4 155.6l-2.1 1.4M368.5 156l-2.2 1.2M368.5 155.9h.1M50.2 170.1l2.5-.4v.9zM50.2 167v25.2M50.2 170.1h117"/>
<path d="M164.7 169.7l2.5 .4-2.5 .5zM164.7 179v13.2M167.2 167v25.2M324.4 166.7h.1M324.4 166.9l2.7 1.5M324.4 166.9l.1 .1M324.5 164.7l-.1 2.2M324.5 167h.1M324.5 164.5l-.1 2.2M324.6 167h.1M324.7 160.9l-.1 2.5M326.9 168.4l6.3 3.6"/>
<path d="M328.5 178.9l-4.2 2.5M330.6 170.3l2.5 1.4M331.1 170.7l5.8 3.4M333.1 176.1l-2.5 1.4M333.7 175.9l-4.1 2.5M334.4 172.5l2.5 1.4M335.2 173.1l1.7 1M336.9 173.9l-2.5 1.4M336.9 174.1l-2.1 1.2M339 172.7l-2.1 1.2M339 172.9l-2.1 1.2M344.2 169.7l-4.1 2.4"/>
<path d="M344.2 169.9l-4.1 2.4M349.5 166.6l-4.2 2.5M349.5 166.9l-4.2 2.4M354.7 163.6l-4.1 2.4M354.7 163.8l-4.1 2.4M360 160.6l-4.2 2.4M360 160.8l-4.2 2.4M19.2 192.2h33.5M22.4 192.2l.5 2.4h-1zM22.4 192.2v66.8M30.8 192.2l.5 2.4h-1zM30.8 192.2v66.8"/>
<path d="M41.3 192.2l.6 2.4h-1.1zM41.3 192.2v51.3M50.2 182.2l2.5-.5v1zM50.2 182.2h114.5M162.3 181.7l2.4 .5-2.4 .5zM164.4 192.2h35.3M173.4 192.2l.5 2.4h-.9zM173.4 192.2v36.1M179.9 192.2l.5 2.4h-1zM179.9 192.2v37.3M187.6 192.2l.5 2.4h-1zM187.6 192.2v51.3"/>
<path d="M196.5 192.2l.6 2.4h-1.1zM196.5 192.2v52.5M304.7 183.4h-.1M305 183.3h.1M305 183.3h-.2M305.1 183.3h.1M305.2 192.3h.1M305.4 191.9h.1M305.4 192h.1M305.5 192h-.1M307.5 191.1l-2.2 1.2M312.7 188l-4.1 2.4"/>
<path d="M318 185l-4.2 2.4M323.2 182l-4.1 2.4M45.2 202.1h17.3M47.8 201.7l2.4 .4-2.4 .5zM52.7 202.1l2.6-.4v.9zM233.2 210.6h131.6v17.4h-131.6zM233.2 216.4h131.6M241.6 216.4v11.6M281 216.4v11.6M143.1 237.9l1.1 2.3-1 .2zM143.1 237.9l10 36.3M164.7 229.5h18.4"/>
<path d="M167.2 228.3h9.4M173 225.8h.9l-.5 2.5zM179.4 227h1l-.5 2.5zM233.2 222.2h131.6M19.2 259h89.5M21.9 256.5h1l-.5 2.5zM27.6 245.2h25.1M30.3 256.5h1l-.5 2.5zM30.3 242.7h1l-.5 2.5zM30.3 242.7l1 5h-1l1-5zM30.8 245.2l.5 2.5h-1zM38.2 243.5h12"/>
<path d="M40.8 241h1.1l-.6 2.5zM131.1 256.8l1 2.4-1 .2zM131.1 256.8l5.2 27.5M164.7 244.7h35M167.2 243.5h23.6M187.1 241h1l-.5 2.5zM196 242.2h1.1l-.6 2.5z"/>
</g>
<g fill="none" stroke="#000" stroke-width=".71">
<path d="M10.1 9.9h400v277.1h-400zM70.1 6.5v3.4M140.1 6.5v3.4M207.2 5h5.8l-2.9 4.9zM210.1 0v9.9M280.1 6.5v3.4M350.1 6.5v3.4M6.7 74.2h3.4M410.1 74.2h3.5M.1 148.5h10M5.1 145.6l5 2.9-5 2.9zM410.1 148.5h10"/>
<path d="M410.1 148.5l5-2.9v5.8zM6.7 222.7h3.4M410.1 222.7h3.5M70.1 287v3.4M140.1 287v3.4M210.1 287v10M210.1 287l2.9 5h-5.8zM280.1 287v3.4M350.1 287v3.4"/>
</g>
<path d="M147.7 25.4h124" fill="none" stroke="#000" stroke-width=".63"/>
<g fill="#000">
<path d="M52.7 71.6l2.6-.5v1zM162.3 71.1l2.4 .5-2.4 .5zM207.9 62.1l2.5-.5v1zM224.4 70.2l2.5-.4v.9zM272.3 69.8l2.5 .4-2.5 .5zM272.3 61.6l2.5 .5-2.5 .5zM47.8 94.1l2.4 .6-2.4 .5zM52.7 94.7l2.6-.6v1.1zM178 78.1l.6 2.5h-1.1zM284.8 78.1l.5 2.5h-1zM177.5 150.6h1.1l-.6 2.5zM284.3 150.6h1l-.5 2.5z"/>
<path d="M50.2 170.1l2.5-.4v.9zM164.7 169.7l2.5 .4-2.5 .5zM22.4 192.2l.5 2.4h-1zM30.8 192.2l.5 2.4h-1zM41.3 192.2l.6 2.4h-1.1zM50.2 182.2l2.5-.5v1zM162.3 181.7l2.4 .5-2.4 .5zM173.4 192.2l.5 2.4h-.9zM179.9 192.2l.5 2.4h-1zM187.6 192.2l.5 2.4h-1zM196.5 192.2l.6 2.4h-1.1zM47.8 201.7l2.4 .4-2.4 .5z"/>
<path d="M52.7 202.1l2.6-.4v.9zM173 225.8h.9l-.5 2.5zM179.4 227h1l-.5 2.5zM21.9 256.5h1l-.5 2.5zM30.3 256.5h1l-.5 2.5zM30.3 242.7h1l-.5 2.5zM30.8 245.2l.5 2.5h-1zM40.8 241h1.1l-.6 2.5zM131.1 256.8l1 2.4-1 .2zM143.1 237.9l1.1 2.3-1 .2zM187.1 241h1l-.5 2.5zM196 242.2h1.1l-.6 2.5z"/>
</g>
<text font-size="11" x="147.7" y="23.8">CARCASA DELANTERA SUP.</text>
<g font-size="7.9">
<text x="159" y="38.1">CARCASA DELANTERA SUPERIOR</text>
<text x="158.4" y="47.1">SMT-V001-CDSS001 ID Ref: 1088</text>
</g>
<g font-size="6.3">
<text x="215.9" y="185">SMT-V001-CDSS001</text>
<text x="227.5" y="192.6">SCALE 1 : 8</text>
</g>
<g font-size="4.7">
<text x="304.6" y="263.5">Planos Producción</text>
<text x="304.6" y="268.9">Carcasa delantera Sup</text>
</g>
<g font-size="4.2">
<text x="34" y="9.6">6</text>
<text x="104" y="9.6">5</text>
<text x="174" y="9.6">4</text>
<text x="244" y="9.6">3</text>
<text x="314" y="9.6">2</text>
<text x="384" y="9.6">1</text>
<text x="6.8" y="38.7">D</text>
<text x="410.6" y="38.7">D</text>
<text x="7" y="112.9">C</text>
<text x="410.8" y="112.9">C</text>
<text x="7" y="187.1">B</text>
<text x="410.8" y="187.1">B</text>
<text x="288" y="215">PARTS LIST</text>
<text x="234.7" y="220.9">QT</text>
<text x="247.6" y="220.8">PART NUMBER</text>
<text x="309.7" y="220.9">DESCRIPTION</text>
<text x="236.3" y="226.6">1</text>
<text x="242.4" y="226.6">SMT-V001-CDSS001</text>
<text x="281.9" y="226.7">ID Ref: 1088. Fibra Trasera Pantalla Frontal</text>
<text x="7" y="261.4">A</text>
<text x="410.8" y="261.4">A</text>
<text x="34" y="290.4">6</text>
<text x="104" y="290.4">5</text>
<text x="174" y="290.4">4</text>
<text x="244" y="290.4">3</text>
<text x="314" y="290.4">2</text>
<text x="384" y="290.4">1</text>
</g>
<g font-size="3.9">
<text x="235.9" y="60">535,15</text>
<text x="105.8" y="70.1">896</text>
<text x="244.1" y="68.2">403,75</text>
<text x="41.3" y="93.1">20</text>
<text x="176.5" y="118.6" transform="rotate(-90 176.5 118.6)">600</text>
<text x="283.2" y="118.6" transform="rotate(-90 283.2 118.6)">600</text>
<text x="105.8" y="168.6">936</text>
<text x="104.5" y="180.6">916</text>
<text x="57.8" y="200.6">20</text>
<text x="171.4" y="215.7" transform="rotate(-90 171.4 215.7)">289,27</text>
<text x="177.9" y="216.3" transform="rotate(-90 177.9 216.3)">298,83</text>
<text x="28.7" y="224.2" transform="rotate(-90 28.7 224.2)">424,71</text>
<text x="39.3" y="223.3" transform="rotate(-90 39.3 223.3)">410,47</text>
<text x="185.5" y="223.3" transform="rotate(-90 185.5 223.3)">410,48</text>
<text x="194.5" y="223.9" transform="rotate(-90 194.5 223.9)">420,78</text>
<text x="20.4" y="231.1" transform="rotate(-90 20.4 231.1)">535,15</text>
<text x="28.7" y="257.6" transform="rotate(-90 28.7 257.6)">110,44</text>
<text x="151.4" y="260.3" transform="rotate(75 151.4 260.3)">R1058,3</text>
<text x="135.8" y="270.3" transform="rotate(79 135.8 270.3)">R971,91</text>
<text x="358.5" y="275">SMT-V001-CDSS001</text>
<text x="358.5" y="279.4">1088</text>
</g>
<g font-size="3.1">
<text x="312.7" y="246.8">Tolerancias para dimensiones lineales y angulares sin indicación individual</text>
<text x="312.7" y="250.4">de tolerancia, según ISO 2768-1:1989</text>
<text x="312.7" y="254">Zonas de rugosidad no especificada, Ra 3.2</text>
<text x="377.7" y="285.6">A3</text>
<text x="397" y="285.9">1 /3</text>
</g>
<g font-size="2.4">
<text x="271.2" y="244.4">MATERIAL:</text>
<text x="271.3" y="252">ACABADO SUPERFICIAL:</text>
<text x="271.4" y="247.9">Polycarbonate, Clear</text>
<text x="271.2" y="259.7">SCALE:</text>
<text x="350.6" y="260.8">DRAWN: Raúl Rodríguez G.</text>
<text x="391.2" y="260.6">22/01/2014</text>
<text x="350.6" y="267">CHECKED: Carlos Ruiz M.</text>
<text x="391.2" y="266.7">22/01/2014</text>
<text x="350.6" y="271.4">DWG NO:</text>
<text x="350.8" y="276.9">Id. Ref:</text>
<text x="350.8" y="282.8">REV</text>
<text x="371.2" y="282.9">SIZE</text>
<text x="390.9" y="282.9">SHEET</text>
</g>
</svg>
